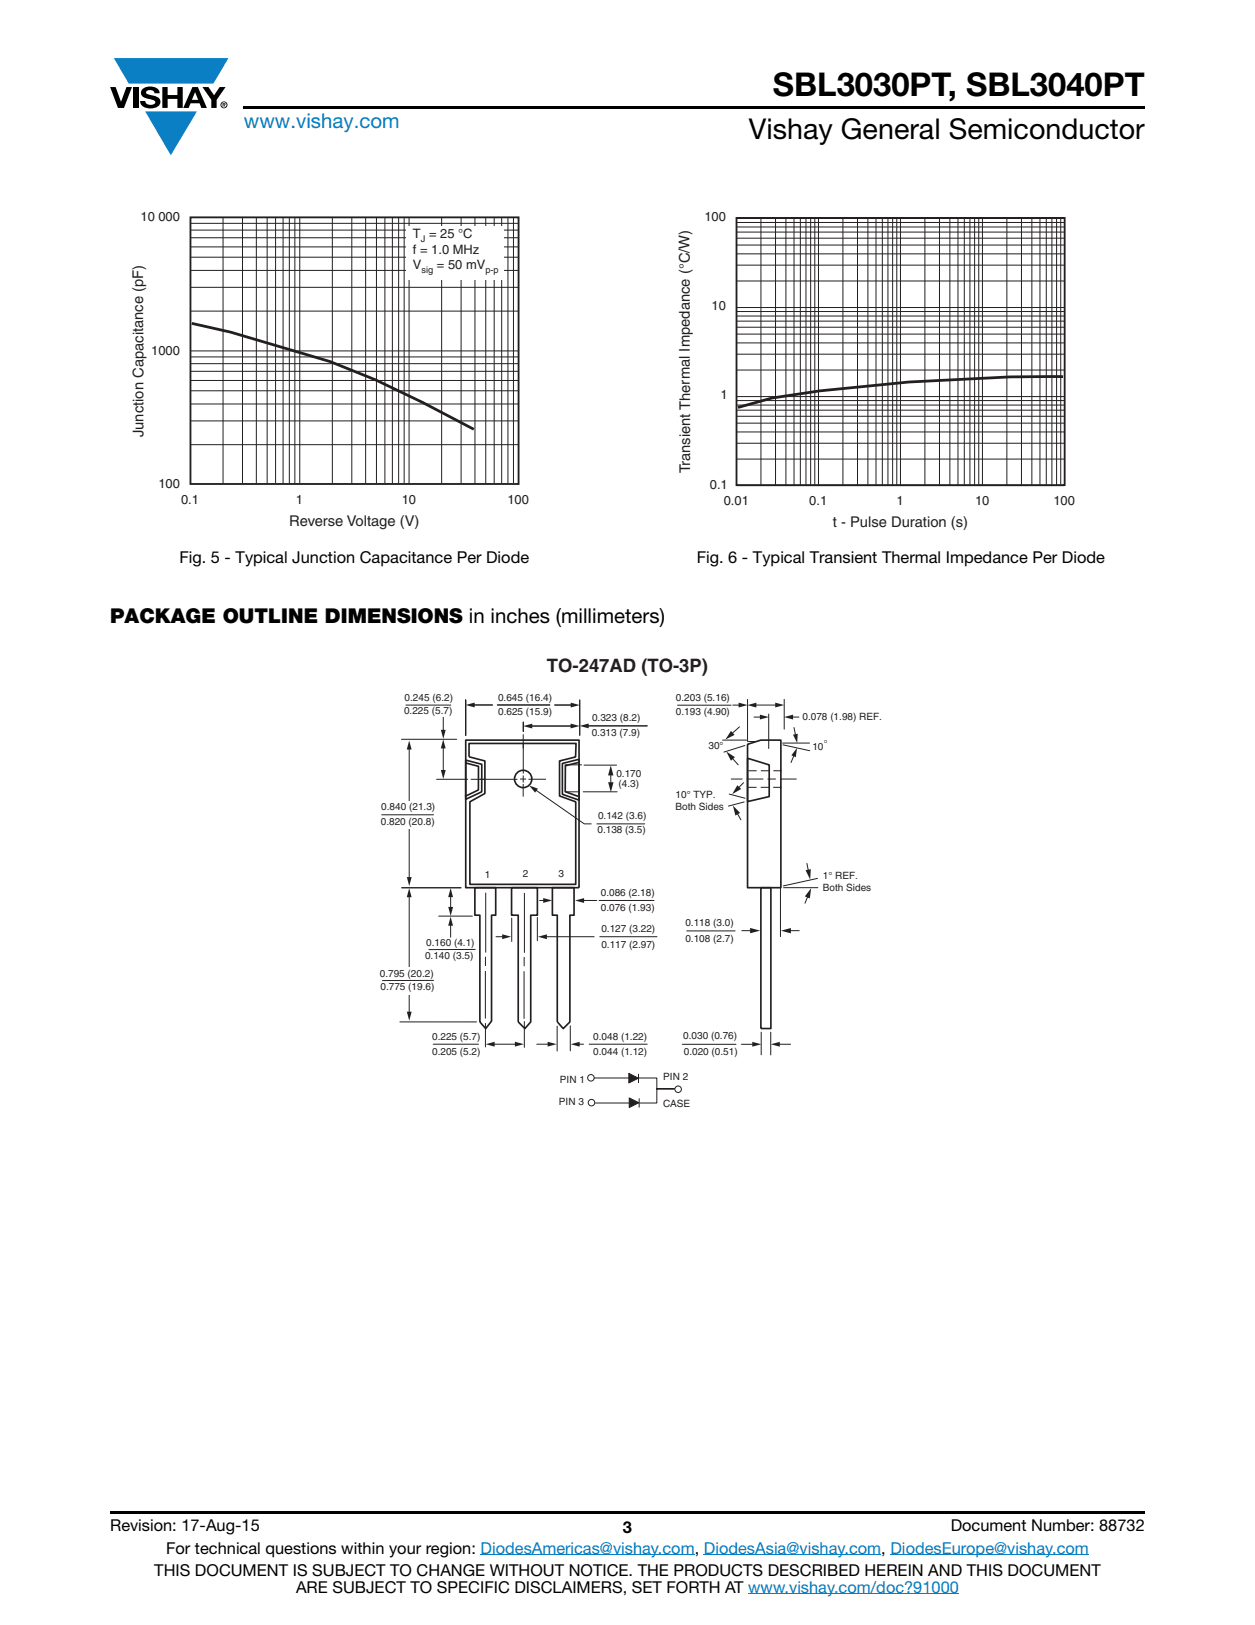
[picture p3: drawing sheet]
<svg xmlns="http://www.w3.org/2000/svg" width="216mm" height="279mm" viewBox="0 0 216 279" stroke-linecap="round" stroke-linejoin="round" font-family="sans-serif">
<g fill="#0a7fc3">
<path d="M19.6 10h19.7l-2.6 4.3h-1.1h-13.5z"/>
<path d="M25 19.2h8.9l-4.5 7.5z"/>
</g>
<g fill="#000">
<path d="M18.9 15h1l.9 2.5 1-2.5h.9l-1.4 3.6h-1zM22.9 15h.9v3.6h-.9zM24.6 15.3a2.1 2.1 0 0 1 2.8 .3l.1 .4h-.9a.79 .79 0 0 0-.7-.5 .79 .79 0 0 0-.8 .4l.3 .3 1 .2a1.08 1.08 0 0 1 1 .6 1.08 1.08 0 0 1-.1 1.2 2.28 2.28 0 0 1-3.1-.4l-.1-.4h.9a.96 .96 0 0 0 .8 .6 .96 .96 0 0 0 .9-.4 1.31 1.31 0 0 0-1.2-.6 1.03 1.03 0 0 1-1.1-.6 1.03 1.03 0 0 1 .2-1.1zM27.9 15h.9v1.3h1.7v-1.3h.9v3.6h-.9v-1.6h-1.7v1.6h-.9zM34.8 15h1.1l.9 1.4 1-1.4h1l-1.5 2.2v1.4h-.9v-1.4z"/>
<path d="M33.6 15.9l.5 1.3h-1.1zM33.1 15l-1.6 3.6h1l.3-.8h1.5l.3 .8h1l-1.6-3.6z"/>
<path d="M38.4 17.8h.2v.2h-.2zM38.3 17.7v.7h.1v-.3l.4 .3-.2-.3 .2-.2-.1-.2z"/>
<path d="M38.1 18a.46 .46 0 0 1 .9 0 .46 .46 0 0 1-.9 0zM37.9 18a.6 .6 0 0 0 1.2 0 .6 .6 0 0 0-1.2 0z"/>
</g>
<path d="M42 18.6h155M18.9 260h178.1" fill="none" stroke="#000" stroke-width=".36"/>
<path d="M82.7 267.3h36.8M121.1 267.3h30.5M128.7 274h36.3M153.2 267.3h34.1" fill="none" stroke="#007ec4" stroke-width=".17"/>
<path d="M22.4 36.2h68.6v54.8h-68.6z" fill="#fff"/>
<g fill="none" stroke="#231f20" stroke-width=".17">
<path d="M32.8 39.6h56.4M32.8 38.4h56.4M38.4 37.4v45.7M41.7 37.4v45.7M44.1 37.4v45.7M46 37.4v45.7M47.4 37.4v45.7M48.7 37.4v45.7M49.8 37.4v45.7M50.7 37.4v45.7M51.6 37.4v45.7M57.2 37.4v45.7"/>
<path d="M60.5 37.4v45.7M62.9 37.4v45.7M64.8 37.4v45.7M66.2 37.4v45.7M67.5 37.4v45.7M68.6 37.4v45.7M69.5 37.4v45.7M70.4 37.4v45.7M76 37.4v45.7M79.3 37.4v45.7M81.7 37.4v45.7M83.6 37.4v45.7"/>
<path d="M85 37.4v45.7M86.3 37.4v45.7M87.4 37.4v45.7M88.3 37.4v45.7M32.8 53.5h56.4M32.8 49.4h56.4M32.8 46.5h56.4M32.8 44.2h56.4M32.8 40.9h56.4M32.8 42.5h56.4M32.8 76.5h56.4M32.8 72.4h56.4"/>
<path d="M32.8 69.5h56.4M32.8 67.2h56.4M32.8 62.5h56.4M32.8 63.8h56.4M32.8 65.4h56.4M32.8 61.4h56.4M32.8 60.3h56.4"/>
</g>
<path d="M32.8 37.4h56.4v45.8h-56.4z" fill="none" stroke="#231f20" stroke-width=".32"/>
<path d="M33 55.6l6.7 1.5 17.1 5.1 7.8 3.1 8.1 3.9 8.8 4.6" fill="none" stroke="#231f20" stroke-width=".48"/>
<g fill="#fff">
<path d="M69.8 38.8h16.8v9.2h-16.8z"/>
<path d="M116.5 36.2h68.4v54.9h-68.4z"/>
</g>
<g fill="none" stroke="#231f20" stroke-width=".17">
<path d="M126.7 39h56.4M126.7 39.9h56.4M126.7 38.3h56.4M126.7 37.6h56.4M130.9 37.5v45.9M133.4 37.5v45.9M135.2 37.5v45.9M136.6 37.5v45.9M137.7 37.5v45.9M138.7 37.5v45.9M139.5 37.5v45.9M140.2 37.5v45.9"/>
<path d="M140.8 37.5v45.9M145 37.5v45.9M147.5 37.5v45.9M149.3 37.5v45.9M150.7 37.5v45.9M151.8 37.5v45.9M152.8 37.5v45.9M153.6 37.5v45.9M154.3 37.5v45.9M154.9 37.5v45.9M159.1 37.5v45.9M161.6 37.5v45.9"/>
<path d="M163.4 37.5v45.9M164.8 37.5v45.9M165.9 37.5v45.9M166.9 37.5v45.9M167.7 37.5v45.9M168.4 37.5v45.9M169 37.5v45.9M173.2 37.5v45.9M175.7 37.5v45.9M177.5 37.5v45.9M178.9 37.5v45.9M180 37.5v45.9"/>
<path d="M181 37.5v45.9M181.8 37.5v45.9M182.5 37.5v45.9M126.7 59h56.4M126.7 57.4h56.4M126.7 54.3h56.4M126.7 55.2h56.4M126.7 56.3h56.4M126.7 53.6h56.4M126.7 52.9h56.4M126.7 48.3h56.4M126.7 45.6h56.4"/>
<path d="M126.7 43.6h56.4M126.7 42.1h56.4M126.7 41h56.4M126.7 78.9h56.4M126.7 76.2h56.4M126.7 74.3h56.4M126.7 72.8h56.4M126.7 69.6h56.4M126.7 70.5h56.4M126.7 71.6h56.4M126.7 68.9h56.4M126.7 68.2h56.4"/>
<path d="M126.7 63.6h56.4M126.7 60.9h56.4M126.7 83.5h56.4"/>
</g>
<path d="M126.7 37.5h56.5v45.9h-56.5z" fill="none" stroke="#231f20" stroke-width=".32"/>
<path d="M182.9 64.8l-.7-.1a303.9 303.9 0 0 0-49.4 3.7l-5.8 1.7" fill="none" stroke="#231f20" stroke-width=".48"/>
<path d="M64.2 112.9h87.5v77.6h-87.5z" fill="#fff"/>
<path d="M102.2 185.3h7.3" fill="none" stroke="#231f20" stroke-width=".17"/>
<path d="M108.2 184.6l1.6 .8-1.6 .8z" fill="#231f20"/>
<path d="M102.4 189.7h7.4M108.2 184.6l1.6 .8-1.6 .8zM109.8 184.6v1.6" fill="none" stroke="#231f20" stroke-width=".17"/>
<path d="M108.2 188.8l1.7 .8-1.7 .8z" fill="#231f20"/>
<g fill="none" stroke="#231f20" stroke-width=".17">
<path d="M70.4 154v20.2M108.2 188.8l1.7 .8-1.7 .8zM109.8 185.4h3.2v1.8h3h-3v2.5h-3M110 188.8v1.6"/>
<circle cx="101.7" cy="185.3" r=".56"/>
<circle cx="101.8" cy="189.6" r=".56"/>
<circle cx="116.7" cy="187.3" r=".56"/>
</g>
<g fill="#231f20">
<path d="M70.4 152.7l.4 1.6h-.8z"/>
<path d="M70 174h.8l-.4 1.5z"/>
</g>
<path d="M64.2 166.3h9.6v4.8h-9.6z" fill="#fff"/>
<path d="M70.4 128.6v22.5" fill="none" stroke="#231f20" stroke-width=".17"/>
<g fill="#231f20">
<path d="M70.4 127.3l.4 1.6h-.8z"/>
<path d="M70 150.8h.8l-.4 1.6z"/>
</g>
<path d="M64.2 137.8h9.7v4.7h-9.7z" fill="#fff"/>
<path d="M69.1 127.1h9.5M75.1 134h5.4M76.3 128.4v4.3M69.1 152.6h10.3" fill="none" stroke="#231f20" stroke-width=".17"/>
<g fill="#231f20">
<path d="M76.2 127.1l.5 1.6h-.9z"/>
<path d="M75.8 132.4h.9l-.4 1.5z"/>
</g>
<path d="M75.5 157.5h5.8M77.5 154v2.2" fill="none" stroke="#231f20" stroke-width=".17"/>
<g fill="#231f20">
<path d="M77.5 152.7l.4 1.6h-.8z"/>
<path d="M77.1 155.9h.8l-.4 1.6z"/>
</g>
<path d="M92.4 157.7v4.1M92.8 154.8h.9M68.8 175.7h13.2M74.6 168.6h-8.8" fill="none" stroke="#231f20" stroke-width=".17"/>
<path d="M93.4 154.4l1.6 .4-1.6 .4z" fill="#231f20"/>
<path d="M99.4 179.5h11.9" fill="none" stroke="#231f20" stroke-width=".17"/>
<path d="M98.2 179.5l1.5-.4v.9z" fill="#231f20"/>
<path d="M92.3 179.5h2.2M95.8 176.4v4.3M98.1 176.4v4.3" fill="none" stroke="#231f20" stroke-width=".17"/>
<path d="M94.2 179.1l1.6 .4-1.6 .4z" fill="#231f20"/>
<path d="M84.8 179.5h4.1M90.2 175.6v4.5" fill="none" stroke="#231f20" stroke-width=".17"/>
<g fill="#231f20">
<path d="M88.6 179.1l1.5 .4-1.5 .4z"/>
<path d="M83.5 179.5l1.6-.4v.9z"/>
</g>
<path d="M100.3 136.1h5.9M100.5 131.6h5.6M105.1 133v1.8M74.5 179.5h7.8" fill="none" stroke="#231f20" stroke-width=".17"/>
<g fill="#231f20">
<path d="M104.6 134.5h.9l-.4 1.7z"/>
<path d="M105.1 131.6l.4 1.7h-.9z"/>
</g>
<path d="M92.1 135.8l8.4 5.9h10.4" fill="none" stroke="#231f20" stroke-width=".17"/>
<path d="M91 135.1l1.5 .5-.4 .7z" fill="#231f20"/>
<path d="M80.1 126.4v-6.1v6.1M80.1 120.3v6.1M85.5 121.2h9.1M99.7 120.3v6.1M101 124.8h10.4" fill="none" stroke="#231f20" stroke-width=".17"/>
<path d="M90 124.2v1.6z" fill="#231f20"/>
<path d="M90 125.8v-1.6v1.6M91.3 124.8h7.1" fill="none" stroke="#231f20" stroke-width=".17"/>
<g fill="#231f20">
<path d="M90 124.8l1.6-.4v.9z"/>
<path d="M98.2 124.4l1.5 .4-1.5 .4z"/>
</g>
<path d="M65.7 140.1h8.9M93.8 161.1h19.2" fill="none" stroke="#231f20" stroke-width=".17"/>
<path d="M92.5 161.1l1.6-.5v.9z" fill="#231f20"/>
<path d="M100.2 154.8h2.5M103.1 154.8h9.4" fill="none" stroke="#231f20" stroke-width=".17"/>
<path d="M98.9 154.8l1.6-.4v.8z" fill="#231f20"/>
<g fill="none" stroke="#231f20" stroke-width=".29">
<path d="M80.1 131.2l2.2 .6v4l-2.3 1.1M80.1 130.7l2.8 .7v4.7l-2.8 1.3zM80.1 127.3h19.5v25.3h-19.5zM80.7 127.8h18.4l-.1 2.4-2.7 .6v6.1l2.7 1v14.2h-18.2v-14.2l2.6-1.5v-5.6l-2.7-.7zM96.7 131.3l2.9-.7v7l-2.9-1zM99.5 131.1l-2.2 .6-.1 4.4 2.3 .8M81.7 152.6h3.6v4.8h-.7v18.2l-1 1.3-1-1.2v-18.3h-.9zM88 152.6h4.4v4.8h-1.1v18.3l-1 1.2-1.1-1.2v-18.3h-1.2zM95.9 175.7v-18.3h-.9v-4.8h3.8v4.8h-.8v18.3l-1.1 1.2-1-1.2"/>
<circle cx="90" cy="133.9" r="1.49"/>
</g>
<g fill="none" stroke="#231f20" stroke-width=".17">
<path d="M81 134h8M89.5 133.9h1M90 126.3v6.7M90 133.3v1.2M90.9 134h3M97.1 131.5h3M97.3 136.1h2.5M116.5 121.2h9.3M124.3 127.3h4.1M127.3 124.9l-1.5 1.3M128.1 128.2l-3.6 1.1M128.6 120.3v7.2"/>
<path d="M128.6 127.5h1.3M134.9 120.2v5.2M83.5 175.9v4.2"/>
</g>
<path d="M125.8 125.7l.6 .7-1.6 .8z" fill="#231f20"/>
<path d="M125.9 130.3l1.1 1.2" fill="none" stroke="#231f20" stroke-width=".17"/>
<path d="M124.9 129.2l1.5 1-.7 .6z" fill="#231f20"/>
<path d="M125.4 136.5l2.8 .7M126.8 139.7l.7 1.3M128 137.9l-2.7 .7" fill="none" stroke="#231f20" stroke-width=".17"/>
<path d="M126.1 138.5l1.2 1.3-.8 .4z" fill="#231f20"/>
<path d="M127.9 134.5l-1 1.1" fill="none" stroke="#231f20" stroke-width=".17"/>
<path d="M126.8 135l.7 .7-1.5 .9z" fill="#231f20"/>
<path d="M134.8 152.6h5.9M140.6 151l-5.8 1.3M118.1 160.1h8.4M135.7 160h1.8" fill="none" stroke="#231f20" stroke-width=".17"/>
<path d="M134.3 160l1.8-.4v.9z" fill="#231f20"/>
<path d="M134.3 152.7v8.3M117.4 179.6h9.2M127.6 179.6h2.1" fill="none" stroke="#231f20" stroke-width=".17"/>
<path d="M129.4 179.1l1.6 .4-1.6 .5z" fill="#231f20"/>
<path d="M133.9 179.5h2.1" fill="none" stroke="#231f20" stroke-width=".17"/>
<path d="M132.6 179.5l1.6-.4v.9z" fill="#231f20"/>
<path d="M138.8 148.4l.3 1.4" fill="none" stroke="#231f20" stroke-width=".17"/>
<path d="M138.6 149.6l.9-.2-.1 1.8z" fill="#231f20"/>
<path d="M139 154l-.5 1.4" fill="none" stroke="#231f20" stroke-width=".17"/>
<path d="M139.5 152.7l-.2 1.8-.8-.4z" fill="#231f20"/>
<path d="M128.6 130.4l3.7 1.1v5.5l-3.7 .8zM128.6 128l2.3-.7h3.4v25.3h-5.7zM130.9 152.6h1.7v24.2h-1.7z" fill="none" stroke="#231f20" stroke-width=".29"/>
<path d="M76.3 123.3v2.5" fill="none" stroke="#231f20" stroke-width=".17"/>
<path d="M75.8 125.5h.9l-.4 1.5z" fill="#231f20"/>
<path d="M77.5 158.9v2.2" fill="none" stroke="#231f20" stroke-width=".17"/>
<path d="M77.5 157.6l.4 1.6h-.8z" fill="#231f20"/>
<g fill="none" stroke="#231f20" stroke-width=".17">
<path d="M69.8 121.2h7.8M90 134.8v2.2M134.6 127.8h4.7M134.7 128.1l4.6 1M136.6 125.1l.3 1.4M83.6 153.5v10.3M90.2 153.5v10.3M81.7 163.2l-7.9 .1M83.5 166.9v8.2M83.5 164.5v1.6M90.2 167v8.2M90.2 164.6v1.5"/>
<path d="M131 177.5v3.9M132.6 177.5v3.9"/>
</g>
<path d="M102.2 140.6v1.8M100.9 178.7v1.8M102.7 160.4v1.8" fill="none" stroke="#fff" stroke-width=".86" stroke-linecap="butt"/>
<path d="M136.4 126.3l.8-.1-.1 1.6z" fill="#231f20"/>
<path d="M136.6 129.8l-.5 1.3" fill="none" stroke="#231f20" stroke-width=".17"/>
<path d="M137.1 128.6l-.2 1.6-.8-.3z" fill="#231f20"/>
<path d="M129.7 123.3h1.3M132.2 122.8v5.9" fill="none" stroke="#231f20" stroke-width=".17"/>
<path d="M130.7 122.9l1.6 .4-1.6 .4z" fill="#231f20"/>
<path d="M136.2 123.3h1.2" fill="none" stroke="#231f20" stroke-width=".17"/>
<path d="M134.9 123.3l1.5-.4v.8z" fill="#231f20"/>
<path d="M85.3 161.1h1.4" fill="none" stroke="#231f20" stroke-width=".17"/>
<path d="M86.4 160.6l1.5 .5-1.5 .4z" fill="#231f20"/>
<path d="M81.4 121.2h3.4M88 157.9v4" fill="none" stroke="#231f20" stroke-width=".17"/>
<path d="M137.1 133.9h-11.4" fill="none" stroke="#231f20" stroke-width=".17" stroke-dasharray="2.9 .7 1.4 .7 2.9 .7" stroke-linecap="butt"/>
<path d="M134.4 135.4h-5.7M134.5 132.5h-5.8" fill="none" stroke="#231f20" stroke-width=".17" stroke-dasharray="1.4 .7 1.4 .7 1.4 .7" stroke-linecap="butt"/>
<path d="M80.1 121.2l1.6-.4v.8z" fill="#231f20"/>
<path d="M95.4 121.2h3.1" fill="none" stroke="#231f20" stroke-width=".17"/>
<g fill="#231f20">
<path d="M98.2 120.8l1.5 .4-1.5 .4z"/>
<path d="M99.7 124.8l1.6-.4v.8z"/>
</g>
<path d="M129.8 121.2h3.8" fill="none" stroke="#231f20" stroke-width=".17"/>
<g fill="#231f20">
<path d="M133.4 120.8l1.5 .4-1.5 .4z"/>
<path d="M128.6 121.2l1.5-.4v.9z"/>
</g>
<path d="M126.1 121.2h1.3" fill="none" stroke="#231f20" stroke-width=".17"/>
<g fill="#231f20">
<path d="M127.1 120.8l1.5 .4-1.5 .4z"/>
<path d="M141.8 127.5a.26 .26 0 0 0 .5 0 .26 .26 0 0 0-.5 0zM141.8 127.5a.2 .2 0 0 1 .4 0 .2 .2 0 0 1-.4 0z"/>
</g>
<path d="M127.6 160h1.8" fill="none" stroke="#231f20" stroke-width=".17"/>
<path d="M129 159.5l1.8 .5-1.8 .5z" fill="#231f20"/>
<text font-size="5.6" x="133" y="16.4">SBL3030PT, SBL3040PT</text>
<text font-size="4.9" x="128.8" y="24">Vishay General Semiconductor</text>
<text font-size="3.5" fill="#007ec4" x="42" y="21.9">www.vishay.com</text>
<text font-size="3.5" x="18.9" y="107.2">PACKAGE OUTLINE DIMENSIONS in inches (millimeters)</text>
<text font-size="3.2" fill="#231f20" x="94.1" y="115.6">TO-247AD (TO-3P)</text>
<g font-size="2.8">
<text x="30.9" y="96.8">Fig. 5 - Typical Junction Capacitance Per Diode</text>
<text x="119.9" y="96.8">Fig. 6 - Typical Transient Thermal Impedance Per Diode</text>
<text x="18.9" y="263.3">Revision: 17-Aug-15</text>
<text x="107.2" y="263.6">3</text>
<text x="163.6" y="263.3">Document Number: 88732</text>
<text x="28.6" y="267.1">For technical questions within your region: DiodesAmericas@vishay.com, DiodesAsia@vishay.com, DiodesEurope@vishay.com</text>
<text x="26.5" y="271">THIS DOCUMENT IS SUBJECT TO CHANGE WITHOUT NOTICE. THE PRODUCTS DESCRIBED HEREIN AND THIS DOCUMENT</text>
<text x="50.9" y="273.8">ARE SUBJECT TO SPECIFIC DISCLAIMERS, SET FORTH AT www.vishay.com/doc?91000</text>
</g>
<g font-size="2.5" fill="#231f20">
<text x="24.7" y="75.1" transform="rotate(-90 24.7 75.1)">Junction Capacitance (pF)</text>
<text x="118.7" y="81.4" transform="rotate(-90 118.7 81.4)">Transient Thermal Impedance (°C/W)</text>
<text x="49.8" y="90.5">Reverse Voltage (V)</text>
<text x="143.3" y="90.6">t - Pulse Duration (s)</text>
</g>
<g font-size="2.2" fill="#231f20">
<text x="24.2" y="38.1">10 000</text>
<text x="71" y="41">T = 25 °C</text>
<text x="121.2" y="38.1">100</text>
<text x="71" y="43.6">f = 1.0 MHz</text>
<text x="71" y="46.3">V</text>
<text x="75.2" y="46.3">= 50 mV</text>
<text x="122.4" y="53.4">10</text>
<text x="26" y="61">1000</text>
<text x="124" y="68.7">1</text>
<text x="27.2" y="83.9">100</text>
<text x="122.1" y="84">0.1</text>
<text x="31.2" y="86.7">0.1</text>
<text x="50.9" y="86.7">1</text>
<text x="69.1" y="86.7">10</text>
<text x="87.3" y="86.7">100</text>
<text x="124.5" y="86.8">0.01</text>
<text x="139.2" y="86.8">0.1</text>
<text x="154.3" y="86.8">1</text>
<text x="167.7" y="86.8">10</text>
<text x="181.2" y="86.8">100</text>
</g>
<g font-size="1.7" fill="#231f20">
<text x="69.5" y="122.8">0.225 (5.7)</text>
<text x="69.6" y="120.6">0.245 (6.2)</text>
<text x="85.7" y="120.6">0.645 (16.4)</text>
<text x="85.7" y="123">0.625 (15.9)</text>
<text x="101.8" y="124">0.323 (8.2)</text>
<text x="116.3" y="120.6">0.203 (5.16)</text>
<text x="116.3" y="123">0.193 (4.90)</text>
<text x="138.1" y="123.8">0.078 (1.98) REF.</text>
<text x="101.8" y="126.6">0.313 (7.9)</text>
<text x="121.9" y="128.8">30°</text>
<text x="139.8" y="129">10</text>
<text x="106" y="133.7">0.170</text>
<text x="106.4" y="135.3">(4.3)</text>
<text x="116.2" y="137.2">10° TYP.</text>
<text x="65.5" y="141.9">0.820 (20.8)</text>
<text x="65.6" y="139.2">0.840 (21.3)</text>
<text x="102.8" y="143.2">0.138 (3.5)</text>
<text x="102.9" y="140.8">0.142 (3.6)</text>
<text x="116.2" y="139.3">Both Sides</text>
<text x="83.4" y="150.9">1</text>
<text x="89.9" y="150.9">2</text>
<text x="96.1" y="150.8">3</text>
<text x="103.4" y="154.1">0.086 (2.18)</text>
<text x="141.6" y="151.1">1° REF.</text>
<text x="141.6" y="153.1">Both Sides</text>
<text x="103.4" y="156.6">0.076 (1.93)</text>
<text x="103.4" y="160.2">0.127 (3.22)</text>
<text x="117.9" y="159.2">0.118 (3.0)</text>
<text x="117.9" y="161.9">0.108 (2.7)</text>
<text x="65.3" y="168">0.795 (20.2)</text>
<text x="73.1" y="164.8">0.140 (3.5)</text>
<text x="73.3" y="162.6">0.160 (4.1)</text>
<text x="103.4" y="162.9">0.117 (2.97)</text>
<text x="65.5" y="170.2">0.775 (19.6)</text>
<text x="74.3" y="178.8">0.225 (5.7)</text>
<text x="102.1" y="178.8">0.048 (1.22)</text>
<text x="117.5" y="178.7">0.030 (0.76)</text>
<text x="74.3" y="181.3">0.205 (5.2)</text>
<text x="102.1" y="181.4">0.044 (1.12)</text>
<text x="114.1" y="185.7">PIN 2</text>
<text x="117.6" y="181.4">0.020 (0.51)</text>
<text x="96.1" y="190">PIN 3</text>
<text x="96.3" y="186.1">PIN 1</text>
<text x="114.1" y="190.4">CASE</text>
</g>
<g font-size="1.6" fill="#231f20">
<text x="72.4" y="41.6">J</text>
<text x="72.5" y="46.9">sig</text>
<text x="83.5" y="46.9">p-p</text>
</g>
</svg>
